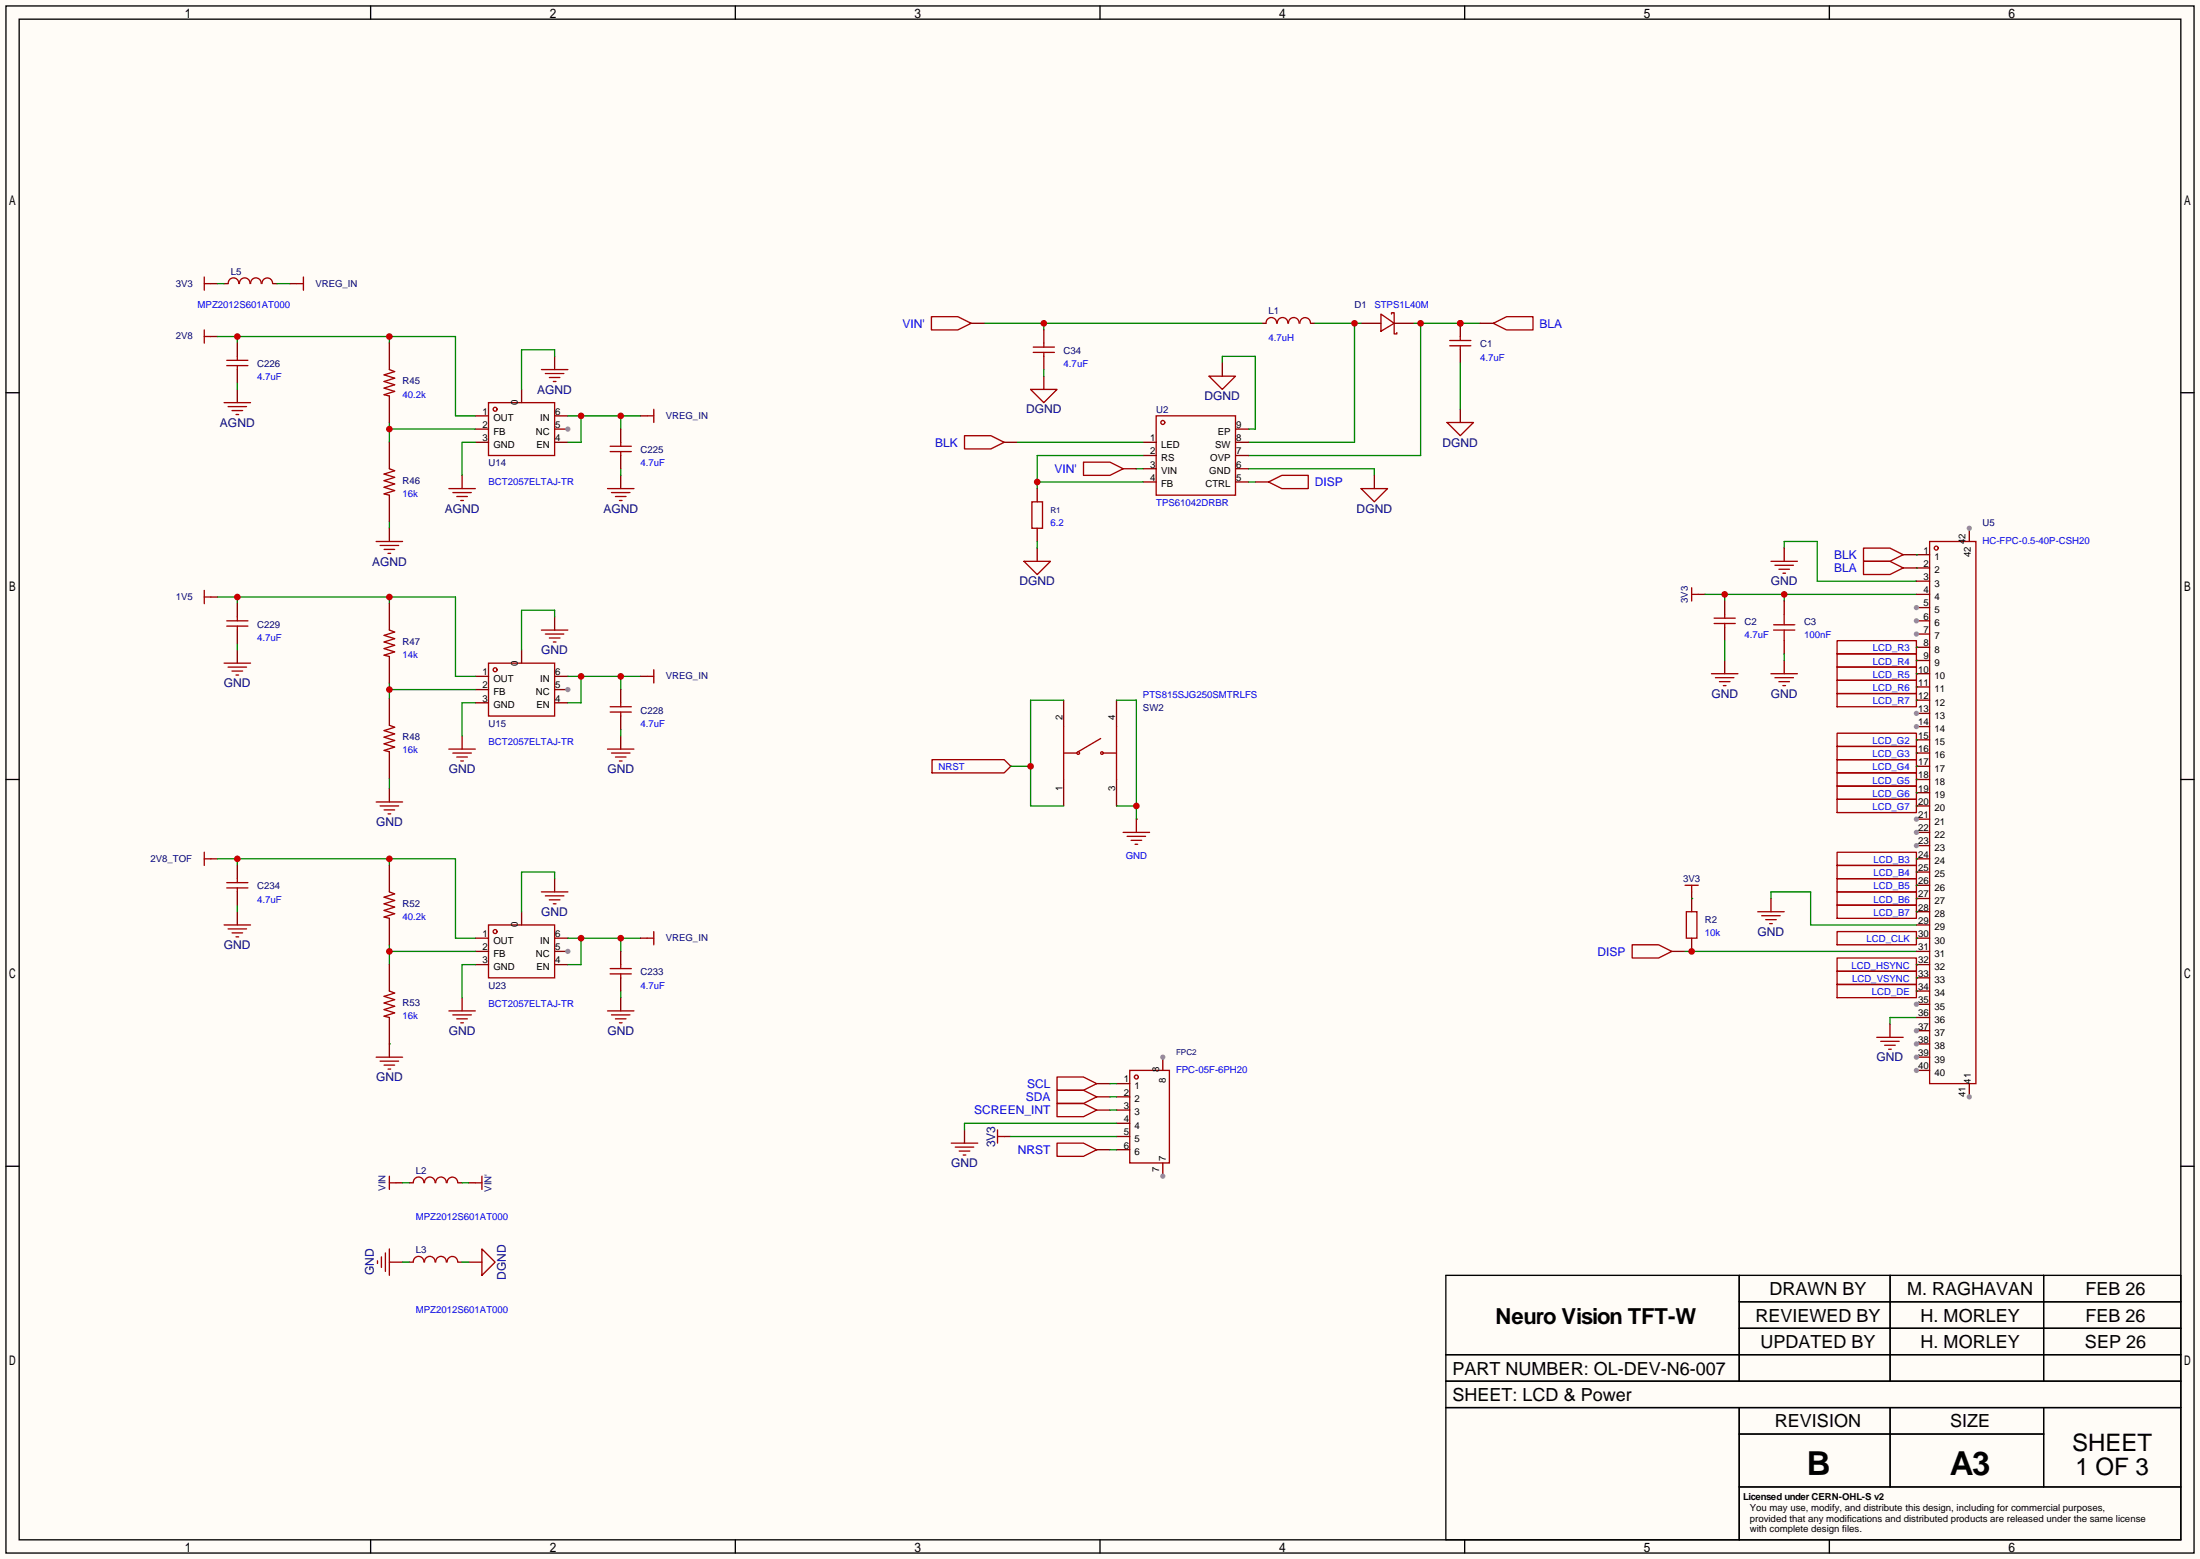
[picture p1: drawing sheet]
<svg xmlns="http://www.w3.org/2000/svg" width="423mm" height="299mm" viewBox="0 0 423 299" stroke-linecap="round" stroke-linejoin="round" font-family="sans-serif">
<path d="M0 0h422.7v299.5h-422.7z" fill="#fffcf7"/>
<g fill="none" stroke="#000" stroke-width=".25">
<path d="M1.1 1.1h420.4v297.2h-420.4zM3.7 3.7h415.3v292.1h-415.3zM71.2 1.1v2.6M141.3 1.1v2.6M211.3 1.1v2.6M281.4 1.1v2.6M351.5 1.1v2.6M1.1 75.4h2.6M419 75.4h2.5M1.1 149.7h2.6M419 149.7h2.5M1.1 224h2.6"/>
<path d="M419 224h2.5M277.8 245h141.2v50.8h-141.2zM334.1 245v20.3M334.1 250.1h84.9M334.1 255.1h84.9M363.1 245v20.3M392.6 245v20.3M277.8 260.2h141.2M277.8 265.3h141.2M277.8 270.4h141.2M334.1 270.4v25.4M334.1 275.5h58.5"/>
<path d="M363.1 270.4v15.2M392.6 270.4v15.2M71.2 295.8v2.5M141.3 295.8v2.5M211.3 295.8v2.5M281.4 295.8v2.5M334.1 285.6h84.9M351.5 295.8v2.5"/>
</g>
<g fill="none" stroke="#a10000" stroke-width=".25">
<path d="M217 205.6h7.7v17.8h-7.7z"/>
<circle cx="218.3" cy="206.9" r=".38"/>
</g>
<path d="M214.5 208.2h2.5M214.5 210.7h2.5M214.5 213.2h2.5M214.5 215.8h2.5M214.5 218.3h2.5M214.5 220.9h2.5M223.4 223.4v2.5" fill="none" stroke="#870000" stroke-width=".25"/>
<circle cx="223.4" cy="225.9" r=".51" fill="#999"/>
<path d="M223.4 203.1v2.5" fill="none" stroke="#870000" stroke-width=".25"/>
<circle cx="223.4" cy="203.1" r=".51" fill="#999"/>
<path d="M242.4 62.1h.8M251.8 62.1h.8M261.5 62.1h3.8M267.8 62.1h3.9M210.7 208.2h2.5M210.7 210.7h2.5" fill="none" stroke="#870000" stroke-width=".25"/>
<path d="M243.2 62.1a1.01 1.01 0 0 1 1-1.1 1.01 1.01 0 0 1 1.1 1.1M245.4 62.1a1.01 1.01 0 0 1 1-1.1 1.01 1.01 0 0 1 1 1.1M247.5 62.1a1.01 1.01 0 0 1 1.1-1.1 1.01 1.01 0 0 1 1 1.1M249.7 62.1a1.01 1.01 0 0 1 1-1.1 1.01 1.01 0 0 1 1.1 1.1M265.3 60.3l2.5 1.8-2.5 1.5zM267.3 60.3v-.2h.5v4h.6v-.2M203.1 206.9h5.1l2.5 1.3-2.5 1.2h-5.1zM203.1 209.4h5.1l2.5 1.3-2.5 1.3h-5.1z" fill="none" stroke="#a10000" stroke-width=".25"/>
<path d="M252.6 62.1h8.9M260.2 62.1v22.9h-20.3M213.2 208.2h1.3" fill="none" stroke="#008700" stroke-width=".25"/>
<circle cx="260.2" cy="62.1" r=".63" fill="#c00"/>
<path d="M271.7 62.1h12.7M272.9 62.1v25.4h-33" fill="none" stroke="#008700" stroke-width=".25"/>
<g fill="#c00">
<circle cx="272.9" cy="62.1" r=".63"/>
<circle cx="280.5" cy="62.1" r=".63"/>
</g>
<path d="M194.2 218.3h20.3M213.2 210.7h1.3" fill="none" stroke="#008700" stroke-width=".25"/>
<g fill="none" stroke="#a10000" stroke-width=".25">
<path d="M222.1 79.9h15.3v15.2h-15.3zM278.5 66.4h4.1M278.5 65.4h4.1M191.6 217v2.6M191.6 218.3h1.3"/>
<circle cx="223.4" cy="81.2" r=".38"/>
</g>
<path d="M280.5 62.1v2.5M280.5 67.2v2.5M219.6 85h2.5M219.6 87.5h2.5M219.6 90h2.5M219.6 92.6h2.5M237.4 85h2.5M237.4 87.5h2.5M237.4 90h2.5M237.4 92.6h2.5M237.4 82.4h2.5M192.9 218.3h1.3" fill="none" stroke="#870000" stroke-width=".25"/>
<circle cx="280.5" cy="62.1" r=".63" fill="#c00"/>
<path d="M280.5 64.6v.8M280.5 66.4v.8M286.9 62.1l2.5-1.3h5.1v2.6h-5.1zM185.3 83.7h5.1l2.5 1.3-2.5 1.2h-5.1zM278 81.2h5.1l-2.6 2.5zM182.8 219.6h5M203.1 219.6h5.1l2.5 1.3-2.5 1.2h-5.1zM203.1 212h5.1l2.5 1.2-2.5 1.3h-5.1zM183.5 220.3h3.6M184.3 221.1h2M185 221.9h.5" fill="none" stroke="#a10000" stroke-width=".25"/>
<path d="M280.5 78.6v2.6M284.4 62.1h2.5M192.9 85h2.6M185.3 217v2.6M210.7 213.2h2.5M210.7 220.9h2.5" fill="none" stroke="#870000" stroke-width=".25"/>
<path d="M189.1 62.1h53.3M200.5 62.1v1.3M280.5 69.7v8.9M195.5 85h24.1M218.3 90h1.3M213.2 213.2h1.3M214.5 215.8h-29.2v1.2M213.2 220.9h1.3" fill="none" stroke="#008700" stroke-width=".25"/>
<circle cx="200.5" cy="62.1" r=".63" fill="#c00"/>
<path d="M199.3 92.6h20.3M219.6 87.5h-20.3v6.4" fill="none" stroke="#008700" stroke-width=".25"/>
<circle cx="199.3" cy="92.6" r=".63" fill="#c00"/>
<g fill="none" stroke="#870000" stroke-width=".25">
<path d="M234.8 69.7v2.6M199.3 93.9v2.5M241.2 92.6h2.5M264 91.3v2.6M199.3 101.5v2.5M199.3 105.3v2.5M326.3 114.2h1.2M342.8 105.3v2.5M365.6 109.1h2.6M365.6 106.6h2.6M331.3 126.9v2.5M342.8 126.9v2.5"/>
<path d="M340.2 172.6v2.5M321.2 182.8h2.5M363.1 196.7v2.6M76.1 227.2h1.2M78.6 227.2h.8M88 227.2h.8M90 227.2h1.3M74.8 242.4h2.5M78.6 242.4h.8M88 242.4h.8M90 242.4h2.6"/>
</g>
<g fill="none" stroke="#a10000" stroke-width=".25">
<path d="M232.3 72.3h5.1l-2.6 2.5zM198.2 96.4h2.1v5.1h-2.1zM243.7 92.6l2.6-1.3h5v2.6h-5zM261.5 93.9h5.1l-2.6 2.5zM196.7 107.8h5.1l-2.5 2.6zM325 112.9v2.5M325 114.2h1.3M340.2 107.8h5.1M341 108.6h3.6M341.8 109.3h2M342.5 110.1h.5M358 107.8h5.1l2.5 1.3-2.5 1.3h-5.1z"/>
<path d="M358 105.3h5.1l2.5 1.3-2.5 1.2h-5.1zM328.8 129.4h5.1M329.6 130.2h3.5M330.3 130.9h2.1M331.1 131.7h.5M340.2 129.4h5.1M341 130.2h3.6M341.8 130.9h2M342.5 131.7h.5M337.7 175.1h5.1M338.5 175.9h3.5M339.2 176.7h2"/>
<path d="M340 177.4h.5M313.6 181.5h5l2.6 1.3-2.6 1.2h-5zM360.6 199.3h5M361.3 200h3.6M362.1 200.8h2M362.8 201.5h.5M74.8 227.2h1.3M74.8 225.9v2.6M74.8 239.9v5.1M79.4 227.2a1.01 1.01 0 0 1 1-1.1 1.01 1.01 0 0 1 1 1.1M81.6 227.2a1.01 1.01 0 0 1 1-1.1 1.01 1.01 0 0 1 1 1.1M83.7 227.2a1.01 1.01 0 0 1 1-1.1 1.01 1.01 0 0 1 1 1.1"/>
<path d="M85.9 227.2a1.01 1.01 0 0 1 1-1.1 1.01 1.01 0 0 1 1 1.1M91.3 227.2h1.3M92.6 239.9l2.5 2.5-2.5 2.6zM92.6 225.9v2.6M72.5 242.2v.5M73.3 241.4v2.1M74 240.7v3.5M79.4 242.4a1.01 1.01 0 0 1 1-1.1 1.01 1.01 0 0 1 1 1.1M81.6 242.4a1.01 1.01 0 0 1 1-1.1 1.01 1.01 0 0 1 1 1.1M83.7 242.4a1.01 1.01 0 0 1 1-1.1 1.01 1.01 0 0 1 1 1.1M85.9 242.4a1.01 1.01 0 0 1 1-1 1.01 1.01 0 0 1 1 1"/>
</g>
<g fill="none" stroke="#008700" stroke-width=".25">
<path d="M234.8 69.7v-1.2h6.4v13.9h-1.3M239.9 92.6h1.3M239.9 90h24.1v1.3M199.3 104v1.3M327.5 114.2h40.7M331.3 114.2v1.2M342.8 105.3v-1.3h6.3v7.6h19.1M342.8 114.2v1.2M340.2 172.6v-1.3h7.7v6.4h20.3M323.7 182.8h44.5M368.2 195.5h-5.1v1.2M77.3 227.2h1.3"/>
<path d="M88.8 227.2h1.2M77.3 242.4h1.3M88.8 242.4h1.2"/>
</g>
<g fill="#c00">
<circle cx="342.8" cy="114.2" r=".63"/>
<circle cx="331.3" cy="114.2" r=".63"/>
</g>
<path d="M329.3 118.7h4.1M329.3 119.8h4.1M331.3 118v.7M331.3 119.8v.7M342.8 118v2M340.7 121h4.1M340.7 120h4.1M342.8 121v2.1" fill="none" stroke="#a10000" stroke-width=".25"/>
<path d="M331.3 115.4v2.6M342.8 115.4v2.6M331.3 120.5v2.6M342.8 123.1v2.5M325 172.6v2.5M325 180.2v2.6" fill="none" stroke="#870000" stroke-width=".25"/>
<circle cx="325" cy="182.8" r=".63" fill="#c00"/>
<g fill="none" stroke="#a10000" stroke-width=".25">
<path d="M370.7 104h8.9v104.2h-8.9zM323.7 170.1h2.6M324 175.1h2v5.1h-2zM325 170.1v1.2"/>
<circle cx="372" cy="105.3" r=".38"/>
</g>
<path d="M368.2 106.6h2.5M368.2 109.1h2.5M368.2 111.6h2.5M368.2 114.2h2.5M368.2 116.7h2.5M325 171.3v1.3" fill="none" stroke="#870000" stroke-width=".25"/>
<path d="M325 172.6h.1" fill="none" stroke="#008700" stroke-width=".25"/>
<circle cx="368.2" cy="116.7" r=".51" fill="#999"/>
<path d="M368.2 119.3h2.5" fill="none" stroke="#870000" stroke-width=".25"/>
<circle cx="368.2" cy="119.3" r=".51" fill="#999"/>
<path d="M368.2 121.8h2.5" fill="none" stroke="#870000" stroke-width=".25"/>
<circle cx="368.2" cy="121.8" r=".51" fill="#999"/>
<path d="M368.2 124.3h2.5M368.2 126.9h2.5M368.2 129.4h2.5M368.2 132h2.5M368.2 134.5h2.5M368.2 137h2.5" fill="none" stroke="#870000" stroke-width=".25"/>
<circle cx="368.2" cy="137" r=".51" fill="#999"/>
<path d="M368.2 139.6h2.5" fill="none" stroke="#870000" stroke-width=".25"/>
<circle cx="368.2" cy="139.6" r=".51" fill="#999"/>
<path d="M368.2 142.1h2.5M368.2 144.7h2.5M368.2 147.2h2.5M368.2 149.7h2.5M368.2 152.3h2.5M368.2 154.8h2.5M368.2 157.4h2.5" fill="none" stroke="#870000" stroke-width=".25"/>
<circle cx="368.2" cy="157.4" r=".51" fill="#999"/>
<path d="M368.2 159.9h2.5" fill="none" stroke="#870000" stroke-width=".25"/>
<circle cx="368.2" cy="159.9" r=".51" fill="#999"/>
<path d="M368.2 162.4h2.5" fill="none" stroke="#870000" stroke-width=".25"/>
<circle cx="368.2" cy="162.4" r=".51" fill="#999"/>
<path d="M368.2 165h2.5M368.2 167.5h2.5M368.2 170.1h2.5M368.2 172.6h2.5M368.2 175.1h2.5M368.2 177.7h2.5M368.2 180.2h2.5M368.2 182.8h2.5M368.2 185.3h2.5M368.2 187.8h2.5M368.2 190.4h2.5M368.2 192.9h2.5" fill="none" stroke="#870000" stroke-width=".25"/>
<circle cx="368.2" cy="192.9" r=".51" fill="#999"/>
<path d="M368.2 195.5h2.5M368.2 198h2.5" fill="none" stroke="#870000" stroke-width=".25"/>
<circle cx="368.2" cy="198" r=".51" fill="#999"/>
<path d="M368.2 200.5h2.5" fill="none" stroke="#870000" stroke-width=".25"/>
<circle cx="368.2" cy="200.5" r=".51" fill="#999"/>
<path d="M368.2 203.1h2.5" fill="none" stroke="#870000" stroke-width=".25"/>
<circle cx="368.2" cy="203.1" r=".51" fill="#999"/>
<path d="M368.2 205.6h2.5" fill="none" stroke="#870000" stroke-width=".25"/>
<circle cx="368.2" cy="205.6" r=".51" fill="#999"/>
<path d="M378.3 208.2v2.5" fill="none" stroke="#870000" stroke-width=".25"/>
<circle cx="378.3" cy="210.7" r=".51" fill="#999"/>
<path d="M378.3 101.5v2.5" fill="none" stroke="#870000" stroke-width=".25"/>
<circle cx="378.3" cy="101.5" r=".51" fill="#999"/>
<path d="M368.2 109.1h.1M368.2 106.6h.1M214.5 134.5h3.8v22.9M214.5 154.8h3.8" fill="none" stroke="#008700" stroke-width=".25"/>
<path d="M186.6 62.1h2.5M215.8 90h2.5M204.3 134.5v5.1M214.5 134.5v5.1M194.2 147.2h.1M204.3 149.7v5.1M214.5 149.7v5.1M218.3 157.4h.1" fill="none" stroke="#870000" stroke-width=".25"/>
<g fill="none" stroke="#a10000" stroke-width=".25">
<path d="M178.9 60.8h5.1l2.6 1.3-2.6 1.3h-5.1zM208.2 88.8h5l2.6 1.2-2.6 1.3h-5zM204.3 139.6v10.1M214.5 139.6v10.1M179.1 145.9h13.8l1.3 1.3-1.3 1.3h-13.8zM204.3 144.7h2.6M211.5 141.9l-4.4 2.5M212 144.7h2.5M215.8 159.9h5.1M218.3 157.4v2.5M216.5 160.7h3.6M217.3 161.4h2"/>
<path d="M218.1 162.2h.5"/>
<circle cx="207.1" cy="144.7" r=".25"/>
<circle cx="211.7" cy="144.7" r=".25"/>
</g>
<circle cx="218.3" cy="154.8" r=".63" fill="#c00"/>
<path d="M204.3 134.5h-6.3v20.3h6.3M194.2 147.2h3.8" fill="none" stroke="#008700" stroke-width=".25"/>
<circle cx="198" cy="147.2" r=".63" fill="#c00"/>
<g fill="none" stroke="#a10000" stroke-width=".25">
<path d="M93.9 77.3h12.7v10.2h-12.7zM198 74.8h5.1l-2.6 2.5zM198.5 67.7h4.1M198.5 66.7h4.1M200.5 65.9v.8M200.5 67.7v.8M352.9 125.6h15.3v2.5h-15.3zM352.9 128.1h15.3v2.6h-15.3zM352.9 130.7h15.3v2.5h-15.3zM352.9 133.2h15.3v2.6h-15.3zM352.9 123.1h15.3v2.5h-15.3zM352.9 148.5h15.3v2.5h-15.3z"/>
<path d="M352.9 143.4h15.3v2.5h-15.3zM352.9 153.5h15.3v2.6h-15.3zM352.9 151h15.3v2.5h-15.3zM352.9 140.8h15.3v2.6h-15.3zM352.9 145.9h15.3v2.6h-15.3zM352.9 173.9h15.3v2.5h-15.3zM352.9 168.8h15.3v2.5h-15.3zM352.9 178.9h15.3v2.6h-15.3zM352.9 163.7h15.3v2.5h-15.3zM352.9 166.2h15.3v2.6h-15.3zM352.9 171.3h15.3v2.6h-15.3zM352.9 189.1h15.3v2.5h-15.3z"/>
<path d="M352.9 184h15.3v2.6h-15.3zM352.9 186.6h15.3v2.5h-15.3z"/>
<circle cx="95.1" cy="78.6" r=".38"/>
</g>
<g fill="none" stroke="#870000" stroke-width=".25">
<path d="M91.3 79.9h2.6M200.5 63.4v2.5M200.5 68.5v2.5M200.5 72.3v2.5M91.3 82.4h2.6M91.3 85h2.6M106.6 82.4h2.5M106.6 85h2.5M368.2 126.9h.1M368.2 129.4h.1M368.2 132h.1M368.2 134.5h.1"/>
<path d="M368.2 124.3h.1M368.2 149.7h.1M368.2 144.7h.1M368.2 154.8h.1M368.2 152.3h.1M368.2 142.1h.1M368.2 147.2h.1M368.2 175.1h.1M368.2 170.1h.1M368.2 165h.1M368.2 167.5h.1M368.2 172.6h.1"/>
<path d="M368.2 190.4h.1M368.2 180.2h.1M368.2 185.3h.1M368.2 187.8h.1"/>
</g>
<g fill="none" stroke="#008700" stroke-width=".25">
<path d="M200.5 71v1.3M368.2 132h.1M368.2 134.5h.1M368.2 129.4h.1M368.2 126.9h.1M368.2 124.3h.1M368.2 142.1h.1M368.2 144.7h.1M368.2 149.7h.1M368.2 152.3h.1M368.2 154.8h.1M368.2 147.2h.1"/>
<path d="M368.2 165h.1M368.2 167.5h.1M368.2 170.1h.1M368.2 172.6h.1M368.2 175.1h.1M368.2 180.2h.1M368.2 185.3h.1M368.2 187.8h.1M368.2 190.4h.1"/>
</g>
<circle cx="109.1" cy="82.4" r=".51" fill="#999"/>
<path d="M100.2 74.8v2.5M106.6 79.9h2.5" fill="none" stroke="#870000" stroke-width=".25"/>
<path d="M109.1 79.9h14M111.6 79.9v5.1h-2.5M119.3 79.9v2.5" fill="none" stroke="#008700" stroke-width=".25"/>
<g fill="#c00">
<circle cx="119.3" cy="79.9" r=".63"/>
<circle cx="111.6" cy="79.9" r=".63"/>
</g>
<path d="M88.8 91.3v2.6M119.3 91.3v2.6" fill="none" stroke="#870000" stroke-width=".25"/>
<path d="M86.2 93.9h5.1M87 94.6h3.6M87.8 95.4h2M88.5 96.1h.5M116.7 93.9h5.1M117.5 94.6h3.5M118.2 95.4h2.1M119 96.1h.5" fill="none" stroke="#a10000" stroke-width=".25"/>
<path d="M74.8 81.2v3.8M74.8 82.4h16.5M91.3 85h-2.5v6.3M119.3 90v1.3" fill="none" stroke="#008700" stroke-width=".25"/>
<circle cx="74.8" cy="82.4" r=".63" fill="#c00"/>
<path d="M40.5 64.6h1.3" fill="none" stroke="#870000" stroke-width=".25"/>
<path d="M39.2 63.4v2.5M39.2 64.6h1.3" fill="none" stroke="#a10000" stroke-width=".25"/>
<path d="M41.8 64.6h45.7v15.3h3.8M45.6 64.6v1.3M74.8 64.6v1.3" fill="none" stroke="#008700" stroke-width=".25"/>
<g fill="#c00">
<circle cx="45.6" cy="64.6" r=".63"/>
<circle cx="74.8" cy="64.6" r=".63"/>
</g>
<path d="M41.8 54.5h1.3M53.2 54.5h2.6M45.6 73.5v1.3M106.6 68.5v-1.3h-6.4v7.6M74.8 100.2v1.3" fill="none" stroke="#008700" stroke-width=".25"/>
<path d="M40.5 54.5h1.3M43.1 54.5h.7M52.5 54.5h.7M55.8 54.5h1.2M45.6 74.8v2.5M106.6 68.5v2.5M123.1 79.9h1.2M91.3 129.9h2.6M91.3 132.5h2.6M91.3 135h2.6M106.6 132.5h2.5M106.6 135h2.5" fill="none" stroke="#870000" stroke-width=".25"/>
<g fill="none" stroke="#a10000" stroke-width=".25">
<path d="M39.2 53.2v2.6M39.2 54.5h1.3M43.8 54.5a1.01 1.01 0 0 1 1.1-1.1 1.01 1.01 0 0 1 1 1.1M46 54.5a1.01 1.01 0 0 1 1-1.1 1.01 1.01 0 0 1 1 1.1M48.2 54.5a1.01 1.01 0 0 1 1-1.1 1.01 1.01 0 0 1 1 1.1M50.3 54.5a1.01 1.01 0 0 1 1.1-1.1 1.01 1.01 0 0 1 1 1.1M57 54.5h1.3M58.3 53.2v2.6M43.1 77.3h5M43.8 78.1h3.6M44.6 78.9h2M45.3 79.6h.5"/>
<path d="M104 71h5.1M104.8 71.8h3.5M105.5 72.5h2.1M106.3 73.3h.5M124.3 79.9h1.3M125.6 78.6v2.6M93.9 127.4h12.7v10.1h-12.7z"/>
<circle cx="95.1" cy="128.7" r=".38"/>
</g>
<circle cx="109.1" cy="132.5" r=".51" fill="#999"/>
<path d="M100.2 124.8v2.6M106.6 129.9h2.5" fill="none" stroke="#870000" stroke-width=".25"/>
<path d="M109.1 129.9h14M111.6 129.9v5.1h-2.5M119.3 129.9v2.6" fill="none" stroke="#008700" stroke-width=".25"/>
<g fill="#c00">
<circle cx="119.3" cy="129.9" r=".63"/>
<circle cx="111.6" cy="129.9" r=".63"/>
</g>
<path d="M88.8 141.4v2.5M119.3 141.4v2.5" fill="none" stroke="#870000" stroke-width=".25"/>
<path d="M86.2 143.9h5.1M87 144.7h3.6M87.8 145.4h2M88.5 146.2h.5M116.7 143.9h5.1M117.5 144.7h3.5M118.2 145.4h2.1M119 146.2h.5" fill="none" stroke="#a10000" stroke-width=".25"/>
<path d="M74.8 131.2v3M74.8 132.5h16.5M91.3 135h-2.5v6.4M119.3 140.1v1.3" fill="none" stroke="#008700" stroke-width=".25"/>
<circle cx="74.8" cy="132.5" r=".63" fill="#c00"/>
<path d="M40.5 114.7h1.3" fill="none" stroke="#870000" stroke-width=".25"/>
<path d="M39.2 113.4v2.6M39.2 114.7h1.3" fill="none" stroke="#a10000" stroke-width=".25"/>
<path d="M41.8 114.7h45.7v15.2h3.8M45.6 114.7v1.3M74.8 114.7v1.3" fill="none" stroke="#008700" stroke-width=".25"/>
<g fill="#c00">
<circle cx="45.6" cy="114.7" r=".63"/>
<circle cx="74.8" cy="114.7" r=".63"/>
</g>
<path d="M106.6 118.5v-1.3h-6.4v7.6M45.6 123.6v1.2M74.8 149.5v2" fill="none" stroke="#008700" stroke-width=".25"/>
<path d="M74.8 101.5v2.5M106.6 118.5v2.5M45.6 124.8v2.6M123.1 129.9h1.2M74.8 151.5v2.6M91.3 180.2h2.6M91.3 182.8h2.6M91.3 185.3h2.6M106.6 182.8h2.5M106.6 185.3h2.5" fill="none" stroke="#870000" stroke-width=".25"/>
<g fill="none" stroke="#a10000" stroke-width=".25">
<path d="M72.3 104h5M73 104.8h3.6M73.8 105.5h2M74.5 106.3h.6M43.1 127.4h5M43.8 128.1h3.6M44.6 128.9h2M45.3 129.7h.5M104 121h5.1M104.8 121.8h3.5M105.5 122.6h2.1M106.3 123.3h.5"/>
<path d="M124.3 129.9h1.3M125.6 128.7v2.5M72.3 154.1h5M73 154.8h3.6M73.8 155.6h2M74.5 156.3h.6M93.9 177.7h12.7v10.1h-12.7z"/>
<circle cx="95.1" cy="178.9" r=".38"/>
</g>
<circle cx="109.1" cy="182.8" r=".51" fill="#999"/>
<path d="M100.2 175.1v2.6M106.6 180.2h2.5" fill="none" stroke="#870000" stroke-width=".25"/>
<path d="M109.1 180.2h14M111.6 180.2v5.1h-2.5M119.3 180.2v2.6" fill="none" stroke="#008700" stroke-width=".25"/>
<g fill="#c00">
<circle cx="119.3" cy="180.2" r=".63"/>
<circle cx="111.6" cy="180.2" r=".63"/>
</g>
<path d="M88.8 191.6v2.6M119.3 191.6v2.6" fill="none" stroke="#870000" stroke-width=".25"/>
<path d="M86.2 194.2h5.1M87 194.9h3.6M87.8 195.7h2M88.5 196.5h.5M116.7 194.2h5.1M117.5 194.9h3.5M118.2 195.7h2.1M119 196.5h.5" fill="none" stroke="#a10000" stroke-width=".25"/>
<path d="M74.8 181.5v3.8M74.8 182.8h16.5M91.3 185.3h-2.5v6.3M119.3 190.4v1.2" fill="none" stroke="#008700" stroke-width=".25"/>
<circle cx="74.8" cy="182.8" r=".63" fill="#c00"/>
<path d="M40.5 165h1.3" fill="none" stroke="#870000" stroke-width=".25"/>
<path d="M39.2 163.7v2.5M39.2 165h1.3" fill="none" stroke="#a10000" stroke-width=".25"/>
<path d="M41.8 165h45.7v15.2h3.8M45.6 165v1.2M74.8 165v1.2" fill="none" stroke="#008700" stroke-width=".25"/>
<g fill="#c00">
<circle cx="45.6" cy="165" r=".63"/>
<circle cx="74.8" cy="165" r=".63"/>
</g>
<path d="M331.3 123.1v3.8M342.8 125.6v1.3M45.6 173.9v1.2M106.6 168.8v-1.3h-6.4v7.6M74.8 200.5h.1" fill="none" stroke="#008700" stroke-width=".25"/>
<g fill="none" stroke="#870000" stroke-width=".25">
<path d="M45.6 65.9v2.6M45.6 71v2.5M74.8 65.9v5.1M74.8 76.1v5.1M74.8 85v5M74.8 95.1v5.1M119.3 82.4v2.6M119.3 87.5v2.5M45.6 116v2.5M74.8 116v5M45.6 121v2.6M74.8 126.1v5.1"/>
<path d="M74.8 134.2v5.1M119.3 132.5v2.5M119.3 137.5v2.6M74.8 144.4v5.1M45.6 166.2v2.6M45.6 171.3v2.6M45.6 175.1v2.6M74.8 166.2v5.1M74.8 176.4v5.1M106.6 168.8v2.5M74.8 185.3v5.1M74.8 195.5v7.6"/>
<path d="M119.3 182.8v2.5M119.3 187.8v2.6M123.1 180.2h1.2"/>
</g>
<g fill="none" stroke="#a10000" stroke-width=".25">
<path d="M43.6 70.2h4M43.6 69.2h4M45.6 68.5v.7M45.6 70.2v.8M74.8 71l1 .4-2 .6 2 .6-2 .7 2 .6-2 .6 2 .7-2 .6 1 .3M74.8 90l1 .4-2 .7 2 .6-2 .6 2 .7-2 .6 2 .6-2 .7 1 .2M117.2 86.7h4.1M117.2 85.7h4.1M119.3 85v.7M119.3 86.7v.8M43.6 119.3h4M45.6 118.5v.8"/>
<path d="M43.6 120.3h4M45.6 120.3v.7M74.8 139.3l1 .4-2 .6 2 .7-2 .6 2 .6-2 .7 2 .6-2 .6 1 .3M74.8 121l1 .4-2 .6 2 .7-2 .6 2 .7-2 .6 2 .6-2 .7 1 .2M117.2 136.8h4.1M117.2 135.8h4.1M119.3 135v.8M119.3 136.8v.7M43.1 177.7h5M43.6 170.6h4M43.6 169.5h4M43.8 178.4h3.6"/>
<path d="M44.6 179.2h2M45.3 180h.5M45.6 168.8v.7M45.6 170.6v.7M74.8 171.3l1 .4-2 .6 2 .7-2 .6 2 .6-2 .7 2 .6-2 .6 1 .3M104 171.3h5.1M104.8 172.1h3.5M105.5 172.8h2.1M106.3 173.6h.5M125.6 178.9v2.6M74.8 190.4l1 .4-2 .6 2 .6-2 .7 2 .6-2 .6 2 .7-2 .6 1 .3M117.2 187.1h4.1"/>
<path d="M117.2 186.1h4.1M119.3 185.3v.8M119.3 187.1v.7M124.3 180.2h1.3M72.3 203.1h5M73 203.8h3.6M73.8 204.6h2M74.5 205.4h.6"/>
</g>
<g font-size="6.3">
<text x="347.1" y="283.3">B</text>
<text x="374.6" y="283.3">A3</text>
</g>
<g font-size="4.6">
<text x="398.1" y="278.7">SHEET</text>
<text x="398.7" y="283.3">1 OF 3</text>
</g>
<text font-size="4.2" x="287.3" y="254.3">Neuro Vision TFT-W</text>
<g font-size="3.5">
<text x="339.9" y="248.8">DRAWN BY</text>
<text x="366.4" y="248.8">M. RAGHAVAN</text>
<text x="400.7" y="248.8">FEB 26</text>
<text x="337.2" y="253.9">REVIEWED BY</text>
<text x="369" y="253.9">H. MORLEY</text>
<text x="400.7" y="253.9">FEB 26</text>
<text x="338.2" y="259">UPDATED BY</text>
<text x="369" y="259">H. MORLEY</text>
<text x="400.6" y="259">SEP 26</text>
<text x="279" y="264">PART NUMBER: OL-DEV-N6-007</text>
<text x="279" y="269.1">SHEET: LCD &amp; Power</text>
<text x="341" y="274.2">REVISION</text>
<text x="374.7" y="274.2">SIZE</text>
</g>
<g font-size="2.3" fill="#00f">
<text x="173.4" y="62.9">VIN'</text>
<text x="295.8" y="62.9">BLA</text>
<text x="179.7" y="85.8">BLK</text>
<text x="202.6" y="90.9">VIN'</text>
<text x="252.6" y="93.4">DISP</text>
<text x="352.4" y="107.4">BLK</text>
<text x="352.4" y="109.9">BLA</text>
<text x="306.9" y="183.6">DISP</text>
<text x="197.3" y="209">SCL</text>
<text x="187.2" y="214">SCREEN_INT</text>
<text x="197.1" y="211.5">SDA</text>
<text x="195.5" y="221.7">NRST</text>
</g>
<g font-size="2.3" fill="#000080">
<text x="103.2" y="75.6">AGND</text>
<text x="231.4" y="76.9">DGND</text>
<text x="42.3" y="82">AGND</text>
<text x="197.1" y="79.4">DGND</text>
<text x="277.1" y="85.8">DGND</text>
<text x="85.4" y="98.5">AGND</text>
<text x="115.9" y="98.5">AGND</text>
<text x="260.6" y="98.5">DGND</text>
<text x="71.5" y="108.6">AGND</text>
<text x="195.9" y="112.4">DGND</text>
<text x="340.2" y="112.4">GND</text>
<text x="104" y="125.6">GND</text>
<text x="43" y="132">GND</text>
<text x="328.8" y="134">GND</text>
<text x="340.2" y="134">GND</text>
<text x="86.2" y="148.5">GND</text>
<text x="116.7" y="148.5">GND</text>
<text x="72.2" y="158.7">GND</text>
<text x="104" y="175.9">GND</text>
<text x="337.7" y="179.8">GND</text>
<text x="43" y="182.3">GND</text>
<text x="86.2" y="198.8">GND</text>
<text x="116.7" y="198.8">GND</text>
<text x="360.5" y="203.9">GND</text>
<text x="72.2" y="207.7">GND</text>
<text x="191.2" y="220.4" transform="rotate(-90 191.2 220.4)">3V3</text>
<text x="182.7" y="224.2">GND</text>
<text x="71.8" y="245" transform="rotate(-90 71.8 245)">GND</text>
<text x="97.2" y="245.8" transform="rotate(-90 97.2 245.8)">DGND</text>
</g>
<g font-size="1.8" fill="#000080">
<text x="44.3" y="52.8">L5</text>
<text x="33.8" y="55">3V3</text>
<text x="60.6" y="55">VREG_IN</text>
<text x="260.2" y="59.1">D1</text>
<text x="33.8" y="65.2">2V8</text>
<text x="243.7" y="60.4">L1</text>
<text x="49.4" y="70.5">C226</text>
<text x="204.3" y="68">C34</text>
<text x="284.4" y="66.7">C1</text>
<text x="77.3" y="73.8">R45</text>
<text x="127.9" y="80.4">VREG_IN</text>
<text x="222.1" y="79.4">U2</text>
<text x="93.9" y="89.6">U14</text>
<text x="123.1" y="87">C225</text>
<text x="77.3" y="92.9">R46</text>
<text x="380.9" y="101">U5</text>
<text x="33.8" y="115.2">1V5</text>
<text x="324.3" y="115.8" transform="rotate(-90 324.3 115.8)">3V3</text>
<text x="49.4" y="120.6">C229</text>
<text x="77.3" y="123.9">R47</text>
<text x="335.2" y="120.1">C2</text>
<text x="346.6" y="120.1">C3</text>
<text x="127.9" y="130.5">VREG_IN</text>
<text x="123.1" y="137.1">C228</text>
<text x="219.6" y="136.6">SW2</text>
<text x="77.3" y="142.2">R48</text>
<text x="93.9" y="139.6">U15</text>
<text x="28.9" y="165.5">2V8_TOF</text>
<text x="49.4" y="170.9">C234</text>
<text x="323.3" y="169.3">3V3</text>
<text x="77.3" y="174.2">R52</text>
<text x="327.5" y="177.2">R2</text>
<text x="127.9" y="180.8">VREG_IN</text>
<text x="93.9" y="189.9">U23</text>
<text x="123.1" y="187.4">C233</text>
<text x="77.3" y="193.2">R53</text>
<text x="79.9" y="225.5">L2</text>
<text x="74.1" y="228.7" transform="rotate(-90 74.1 228.7)">VIN</text>
<text x="94.4" y="228.9" transform="rotate(-90 94.4 228.9)">VIN'</text>
<text x="79.9" y="240.7">L3</text>
</g>
<g font-size="1.8" fill="#00f">
<text x="38" y="59.1">MPZ2012S601AT000</text>
<text x="264" y="59.1">STPS1L40M</text>
<text x="243.7" y="65.5">4.7uH</text>
<text x="204.3" y="70.5">4.7uF</text>
<text x="284.4" y="69.3">4.7uF</text>
<text x="49.4" y="73.1">4.7uF</text>
<text x="77.3" y="76.4">40.2k</text>
<text x="123.1" y="89.6">4.7uF</text>
<text x="77.3" y="95.4">16k</text>
<text x="93.9" y="93.1">BCT2057ELTAJ-TR</text>
<text x="201.8" y="101">6.2</text>
<text x="222.1" y="97.2">TPS61042DRBR</text>
<text x="380.9" y="104.6">HC-FPC-0.5-40P-CSH20</text>
<text x="49.4" y="123.1">4.7uF</text>
<text x="335.2" y="122.6">4.7uF</text>
<text x="346.6" y="122.6">100nF</text>
<text x="359.8" y="125.1">LCD_R3</text>
<text x="77.3" y="126.4">14k</text>
<text x="359.8" y="127.7">LCD_R4</text>
<text x="359.8" y="130.2">LCD_R5</text>
<text x="219.6" y="134">PTS815SJG250SMTRLFS</text>
<text x="359.8" y="132.8">LCD_R6</text>
<text x="359.8" y="135.3">LCD_R7</text>
<text x="93.9" y="143.2">BCT2057ELTAJ-TR</text>
<text x="123.1" y="139.6">4.7uF</text>
<text x="359.7" y="142.9">LCD_G2</text>
<text x="77.3" y="144.7">16k</text>
<text x="180.3" y="148">NRST</text>
<text x="359.7" y="145.5">LCD_G3</text>
<text x="359.7" y="148">LCD_G4</text>
<text x="359.7" y="150.5">LCD_G5</text>
<text x="359.7" y="155.6">LCD_G7</text>
<text x="359.7" y="153.1">LCD_G6</text>
<text x="216.3" y="165">GND</text>
<text x="359.9" y="165.8">LCD_B3</text>
<text x="49.4" y="173.4">4.7uF</text>
<text x="359.9" y="170.9">LCD_B5</text>
<text x="359.9" y="168.3">LCD_B4</text>
<text x="359.9" y="173.4">LCD_B6</text>
<text x="77.3" y="176.7">40.2k</text>
<text x="327.5" y="179.8">10k</text>
<text x="359.9" y="175.9">LCD_B7</text>
<text x="358.6" y="181">LCD_CLK</text>
<text x="123.1" y="189.9">4.7uF</text>
<text x="355.7" y="186.1">LCD_HSYNC</text>
<text x="355.8" y="188.6">LCD_VSYNC</text>
<text x="359.6" y="191.2">LCD_DE</text>
<text x="77.3" y="195.8">16k</text>
<text x="93.9" y="193.5">BCT2057ELTAJ-TR</text>
<text x="225.9" y="206.2">FPC-05F-6PH20</text>
<text x="79.9" y="234.4">MPZ2012S601AT000</text>
<text x="79.9" y="252.1">MPZ2012S601AT000</text>
</g>
<g font-size="1.8">
<text x="99.5" y="77.8" transform="rotate(-90 99.5 77.8)">0</text>
<text x="92.7" y="79.7">1</text>
<text x="92.7" y="82.2">2</text>
<text x="94.8" y="80.9">OUT</text>
<text x="94.8" y="83.5">FB</text>
<text x="102.9" y="83.5">NC</text>
<text x="103.8" y="80.9">IN</text>
<text x="106.7" y="82.2">5</text>
<text x="106.7" y="79.7">6</text>
<text x="234" y="83.5">EP</text>
<text x="237.5" y="82.2">9</text>
<text x="92.7" y="84.7">3</text>
<text x="94.8" y="86">GND</text>
<text x="103" y="86">EN</text>
<text x="106.7" y="84.7">4</text>
<text x="221" y="84.7">1</text>
<text x="221" y="87.3">2</text>
<text x="221" y="89.8">3</text>
<text x="223.1" y="86">LED</text>
<text x="223.1" y="88.5">RS</text>
<text x="232.5" y="88.5">OVP</text>
<text x="233.4" y="86">SW</text>
<text x="237.5" y="89.8">6</text>
<text x="237.5" y="87.3">7</text>
<text x="237.5" y="84.7">8</text>
<text x="221" y="92.4">4</text>
<text x="223.1" y="91.1">VIN</text>
<text x="223.1" y="93.6">FB</text>
<text x="231.6" y="93.6">CTRL</text>
<text x="232.3" y="91.1">GND</text>
<text x="237.5" y="92.4">5</text>
<text x="369.6" y="106.3">1</text>
<text x="371.7" y="107.6">1</text>
<text x="377.6" y="104.5" transform="rotate(-90 377.6 104.5)">42</text>
<text x="378.6" y="107.1" transform="rotate(-90 378.6 107.1)">42</text>
<text x="369.6" y="108.9">2</text>
<text x="369.6" y="111.4">3</text>
<text x="369.6" y="113.9">4</text>
<text x="371.7" y="110.1">2</text>
<text x="371.7" y="112.7">3</text>
<text x="369.6" y="116.5">5</text>
<text x="369.6" y="119">6</text>
<text x="371.7" y="115.2">4</text>
<text x="371.7" y="117.8">5</text>
<text x="369.6" y="121.6">7</text>
<text x="369.6" y="124.1">8</text>
<text x="371.7" y="120.3">6</text>
<text x="371.7" y="122.8">7</text>
<text x="371.7" y="125.4">8</text>
<text x="92.7" y="129.7">1</text>
<text x="94.8" y="131">OUT</text>
<text x="99.5" y="127.9" transform="rotate(-90 99.5 127.9)">0</text>
<text x="103.8" y="131">IN</text>
<text x="106.7" y="129.7">6</text>
<text x="368.5" y="129.2">10</text>
<text x="368.5" y="131.7">11</text>
<text x="369.6" y="126.6">9</text>
<text x="371.7" y="127.9">9</text>
<text x="371.7" y="130.5">10</text>
<text x="92.7" y="132.2">2</text>
<text x="92.7" y="134.8">3</text>
<text x="94.8" y="133.5">FB</text>
<text x="94.8" y="136">GND</text>
<text x="102.9" y="133.5">NC</text>
<text x="103" y="136">EN</text>
<text x="106.7" y="134.8">4</text>
<text x="106.7" y="132.2">5</text>
<text x="368.5" y="134.3">12</text>
<text x="368.5" y="136.8">13</text>
<text x="371.7" y="133">11</text>
<text x="371.7" y="135.5">12</text>
<text x="204.1" y="138.3" transform="rotate(-90 204.1 138.3)">2</text>
<text x="214.3" y="138.3" transform="rotate(-90 214.3 138.3)">4</text>
<text x="368.5" y="139.3">14</text>
<text x="368.5" y="141.9">15</text>
<text x="371.7" y="138.1">13</text>
<text x="371.7" y="140.6">14</text>
<text x="371.7" y="143.2">15</text>
<text x="368.5" y="144.4">16</text>
<text x="368.5" y="147">17</text>
<text x="368.5" y="149.5">18</text>
<text x="371.7" y="145.7">16</text>
<text x="371.7" y="148.2">17</text>
<text x="204.1" y="152" transform="rotate(-90 204.1 152)">1</text>
<text x="214.3" y="152" transform="rotate(-90 214.3 152)">3</text>
<text x="368.5" y="152">19</text>
<text x="368.5" y="154.6">20</text>
<text x="371.7" y="150.8">18</text>
<text x="371.7" y="153.3">19</text>
<text x="371.7" y="155.9">20</text>
<text x="368.5" y="157.1">21</text>
<text x="368.5" y="159.7">22</text>
<text x="371.7" y="158.4">21</text>
<text x="371.7" y="160.9">22</text>
<text x="368.5" y="162.2">23</text>
<text x="368.5" y="164.7">24</text>
<text x="368.5" y="167.3">25</text>
<text x="371.7" y="163.5">23</text>
<text x="371.7" y="166">24</text>
<text x="368.5" y="169.8">26</text>
<text x="368.5" y="172.4">27</text>
<text x="371.7" y="168.6">25</text>
<text x="371.7" y="171.1">26</text>
<text x="371.7" y="173.6">27</text>
<text x="92.7" y="180">1</text>
<text x="99.5" y="178.2" transform="rotate(-90 99.5 178.2)">0</text>
<text x="106.7" y="180">6</text>
<text x="368.5" y="174.9">28</text>
<text x="368.5" y="177.4">29</text>
<text x="368.5" y="180">30</text>
<text x="371.7" y="176.2">28</text>
<text x="371.7" y="178.7">29</text>
<text x="92.7" y="182.5">2</text>
<text x="92.7" y="185.1">3</text>
<text x="94.8" y="181.3">OUT</text>
<text x="94.8" y="183.8">FB</text>
<text x="102.9" y="183.8">NC</text>
<text x="103.8" y="181.3">IN</text>
<text x="106.7" y="185.1">4</text>
<text x="106.7" y="182.5">5</text>
<text x="368.5" y="182.5">31</text>
<text x="368.5" y="185.1">32</text>
<text x="371.7" y="181.3">30</text>
<text x="371.7" y="183.8">31</text>
<text x="94.8" y="186.3">GND</text>
<text x="103" y="186.3">EN</text>
<text x="368.5" y="187.6">33</text>
<text x="368.5" y="190.1">34</text>
<text x="371.7" y="186.3">32</text>
<text x="371.7" y="188.9">33</text>
<text x="371.7" y="191.4">34</text>
<text x="368.5" y="192.7">35</text>
<text x="368.5" y="195.2">36</text>
<text x="368.5" y="197.8">37</text>
<text x="371.7" y="194">35</text>
<text x="371.7" y="196.5">36</text>
<text x="368.5" y="200.3">38</text>
<text x="368.5" y="202.8">39</text>
<text x="371.7" y="199">37</text>
<text x="371.7" y="201.6">38</text>
<text x="215.9" y="207.9">1</text>
<text x="218" y="209.2">1</text>
<text x="222.7" y="206" transform="rotate(-90 222.7 206)">8</text>
<text x="223.9" y="208.1" transform="rotate(-90 223.9 208.1)">8</text>
<text x="368.5" y="205.4">40</text>
<text x="371.7" y="204.1">39</text>
<text x="371.7" y="206.7">40</text>
<text x="378.6" y="208.1" transform="rotate(-90 378.6 208.1)">41</text>
<text x="215.9" y="210.5">2</text>
<text x="215.9" y="213">3</text>
<text x="215.9" y="215.5">4</text>
<text x="218" y="211.7">2</text>
<text x="218" y="214.3">3</text>
<text x="377.6" y="210.7" transform="rotate(-90 377.6 210.7)">41</text>
<text x="215.9" y="218.1">5</text>
<text x="215.9" y="220.6">6</text>
<text x="218" y="216.8">4</text>
<text x="218" y="219.4">5</text>
<text x="218" y="221.9">6</text>
<text x="222.7" y="225" transform="rotate(-90 222.7 225)">7</text>
<text x="223.9" y="222.9" transform="rotate(-90 223.9 222.9)">7</text>
<text x="334.9" y="288.2">Licensed under CERN-OHL-S v2</text>
<text x="336.2" y="290.2">You may use, modify, and distribute this design, including for commercial purposes,</text>
<text x="336.2" y="292.3">provided that any modifications and distributed products are released under the same license</text>
<text x="336.2" y="294.3">with complete design files.</text>
</g>
<g font-size="1.6" fill="#000080">
<text x="201.8" y="98.5">R1</text>
<text x="225.9" y="202.6">FPC2</text>
</g>
</svg>
